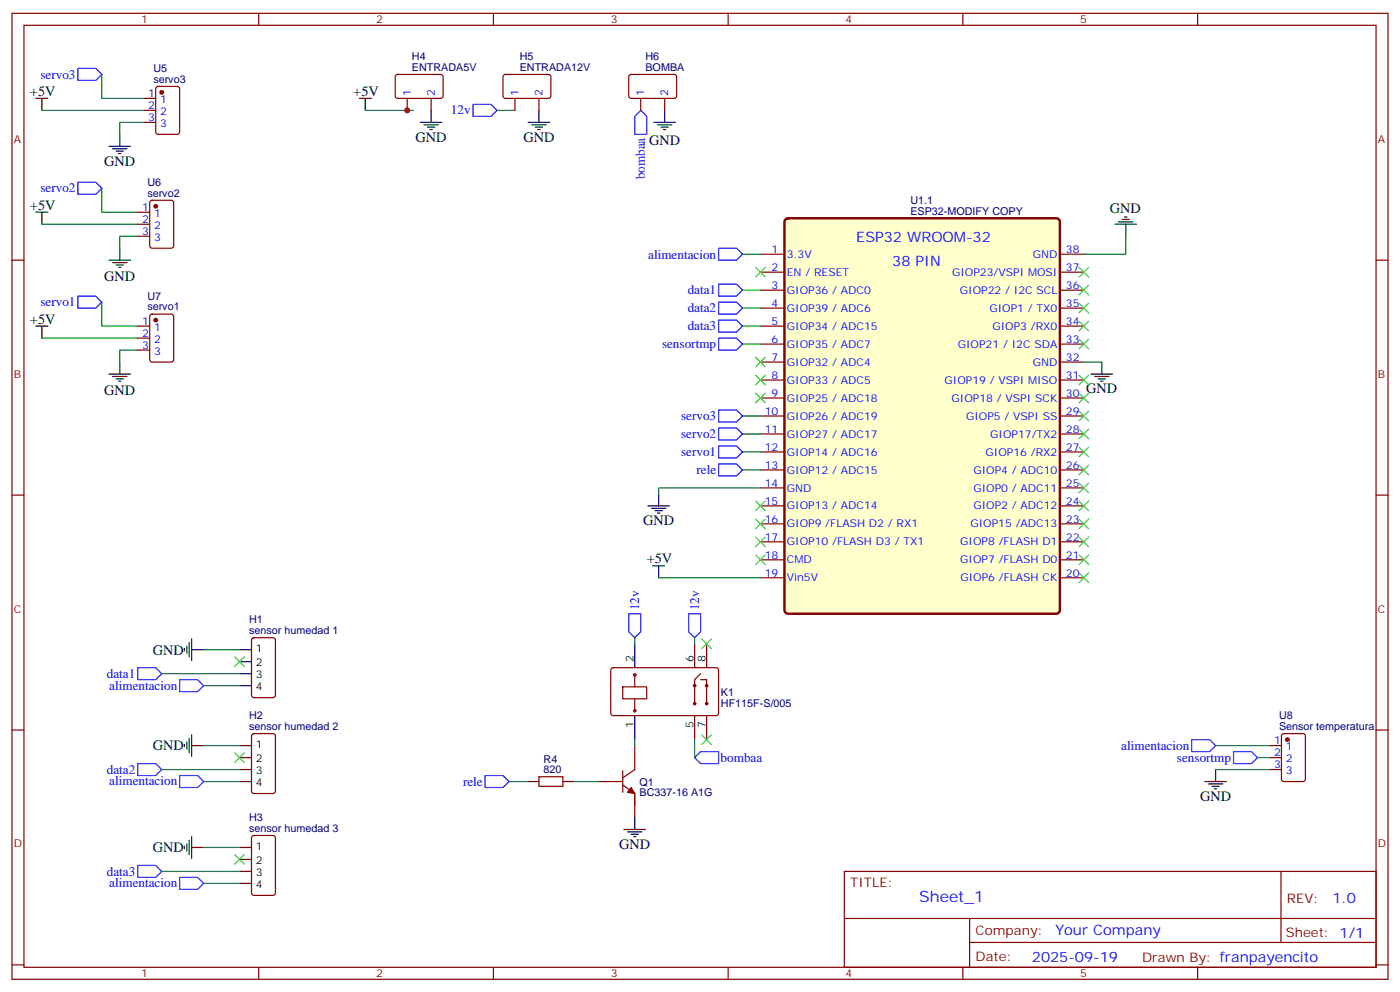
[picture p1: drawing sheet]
<svg xmlns="http://www.w3.org/2000/svg" width="412mm" height="292mm" viewBox="0 0 412 292" stroke-linecap="round" stroke-linejoin="round" font-family="sans-serif">
<g fill="none" stroke="#870000" stroke-width=".35">
<path d="M3.5 3.9h405.4v284.4h-405.4zM7.1 7.4h398.2v277.3h-398.2zM76.2 3.9v3.5M145.3 3.9v3.5M214.5 3.9v3.5M283.6 3.9v3.5M352.8 3.9v3.5M3.5 76.6h3.6M405.3 76.6h3.6M3.5 145.7h3.6M405.3 145.7h3.6M3.5 214.9h3.6"/>
<path d="M405.3 214.9h3.6M248.7 256.5h156.6v28.2h-156.6zM377.3 256.5v20.9M248.7 270.4h156.5M285.6 277.4h119.6M285.6 270.4v14.1M3.5 284h3.6M76.2 284.7v3.6M145.3 284.7v3.6M214.5 284.7v3.6M283.6 284.7v3.6M352.8 284.7v3.6"/>
<path d="M405.3 284h3.6"/>
</g>
<path d="M231.3 64.7l.8-.5h79l.9 .5 .2 .6v114.3l-.5 .9-.6 .2h-79l-.8-.5-.2-.6v-114.3z" fill="#ffc" stroke="#870000" stroke-width=".71"/>
<g fill="none" stroke="#870000" stroke-width=".35">
<path d="M42.3 29h3.6M42.3 32.5h3.6M42.3 36h3.6M46.1 25.6l.5-.2h5.6l.7 .5v12.9l-.4 .7h-5.9l-.7-.4v-13zM116.7 22.1l.4-.2 13 .1 .4 .6v5.9l-.7 .5-13-.1-.4-.6v-5.7zM119.9 29v3.5M127 29v3.5M148.4 22.1l.5-.2 12.9 .1 .5 .6-.1 5.9-.6 .5-13-.1-.4-.6v-5.7zM151.7 29v3.5M158.7 29v3.5M185.4 22.1l.5-.2 13 .1 .4 .6v5.9l-.7 .5-13-.1-.4-.6v-5.7zM188.7 29v3.5"/>
<path d="M195.8 29v3.5M44.3 59.2l.5-.3h5.6l.7 .5 .1 13-.5 .6-5.9 .1-.6-.5-.1-12.9zM40.6 62.5h3.5M40.6 66h3.5M40.6 69.5h3.5M224 74.8h7.1M312.2 74.8h7.1M40.6 96h3.5M40.6 99.5h3.5M44.3 92.7l.5-.2h5.6l.7 .4 .1 13-.5 .6-5.9 .1-.6-.5-.1-12.9zM224 80.1h7.1M224 85.4h7.1"/>
<path d="M224 90.7h7.1M224 96h7.1M312.2 80.1h7.1M312.2 85.4h7.1M312.2 90.7h7.1M312.2 96h7.1M40.6 103h3.5M224 101.3h7.1M224 106.6h7.1M224 111.9h7.1M224 117.2h7.1M312.2 101.3h7.1"/>
<path d="M312.2 106.6h7.1M312.2 111.9h7.1M312.2 117.2h7.1M224 122.4h7.1M224 127.7h7.1M224 133h7.1M224 138.3h7.1M312.2 122.4h7.1M312.2 127.7h7.1M312.2 133h7.1M312.2 138.3h7.1M224 143.6h7.1"/>
<path d="M224 148.9h7.1M224 154.2h7.1M224 159.5h7.1M312.2 143.6h7.1M312.2 148.9h7.1M312.2 154.2h7.1M312.2 159.5h7.1M224 164.8h7.1M224 170.1h7.1M312.2 164.8h7.1M312.2 170.1h7.1M74.3 187.9l.5-.2h5.6l.7 .4v16.5l-.4 .7-5.9 .1-.7-.5v-16.5z"/>
<path d="M180.2 196.7l.4-.2 30.6 .1 .5 .6-.1 13-.6 .4h-30.7l-.4-.7v-12.7zM187 198.6v3.6M206.4 198.3l-1.8 1.8v7M74.3 216.1l.5-.2h5.6l.7 .5v16.5l-.4 .6-5.9 .1-.7-.5v-16.5zM183.4 202.2h7.1v3.5h-7.1zM187 219.5v7l-3.6 2.5M187 205.7v3.5M206.4 200.1h1.7v7M373.9 219.5h3.6M377.7 216.1l.5-.2h5.6l.7 .5v12.9l-.4 .7h-5.9l-.7-.4v-13zM158.7 228.6h7.1v2.9h-7.1zM176.4 230h7"/>
<path d="M183.4 231.1l3.6 2.5v3.5M183.4 226.9v6.3M187 233.6v7M373.9 223h3.6M373.9 226.5h3.6M74.3 246.1l.5-.2h5.6l.7 .5v16.5l-.4 .6-5.9 .1-.7-.5v-16.5z"/>
<circle cx="187" cy="198.6" r=".35"/>
<circle cx="187" cy="209.2" r=".35"/>
<circle cx="204.6" cy="201.8" r=".35"/>
<circle cx="204.6" cy="207.1" r=".35"/>
<circle cx="208.1" cy="207.1" r=".35"/>
<circle cx="208.1" cy="201.8" r=".35"/>
</g>
<g fill="none" stroke="#000" stroke-width=".35">
<path d="M10.6 29h3.5M12.3 29v3.5M35.3 39.5v3.6M105.8 29h3.6M107.6 29v3.5M123.8 36h6.4M124.9 36.7h4.2M125.9 37.4h2.2M126.6 38.1h.8M127 32.5v3.5M155.6 36h6.3M156.6 36.7h4.3"/>
<path d="M157.7 37.4h2.1M158.4 38.1h.7M158.7 32.5v3.5M192.6 36h6.4M193.7 36.7h4.2M194.7 37.4h2.1M195.4 38.1h.7M195.8 32.5v3.5M32.1 43.1h6.4M33.2 43.8h4.2M34.2 44.5h2.1M34.9 45.2h.7"/>
<path d="M10.6 62.5h3.5M12.3 62.5v3.5M32.1 76.6h6.4M33.2 77.3h4.2M34.2 78h2.1M34.9 78.7h.7M35.3 73.1v3.5M328.4 66h6.4M329.5 65.3h4.2M330.6 64.6h2.1M331.3 63.9h.7M331.6 66v3.5"/>
<path d="M10.6 96h3.5M12.3 96v3.5M32.1 110.1h6.4M33.2 110.8h4.2M34.2 111.5h2.1M34.9 112.2h.7M35.3 106.6v3.5M321.4 110.1h6.3M322.4 110.8h4.3M323.5 111.5h2.1M324.2 112.2h.7M324.6 106.6v3.5"/>
<path d="M190.9 148.9h6.3M191.9 149.6h4.2M193 150.3h2.1M193.7 151h.7M194 145.4v3.5M192.3 166.5h3.5M194 166.5v3.6M54.3 190.9v.7M55 190.2v2.1M55.7 189.1v4.3M56.4 191.2h3.6M56.4 188.1v6.3"/>
<path d="M70.6 191.2h3.5M70.6 194.8h3.5M70.6 198.3h3.5M187 189.5v7M204.6 189.5v7M208.1 189.5v7M54.3 219.1v.7M55 218.4v2.1M55.7 217.3v4.3M56.4 219.5h3.6M56.4 216.3v6.3M70.6 201.8h3.5"/>
<path d="M70.6 219.5h3.5M187 210.6v7.1M204.6 210.6v7.1M208.1 210.6v7.1M70.6 223h3.5M70.6 226.5h3.5M70.6 230h3.5M155.2 230h3.5M165.8 230h3.5M354.9 230h6.3M356 230.8h4.2M357 231.5h2.1"/>
<path d="M357.7 232.2h.7M358.1 226.5v3.5M54.3 249.1v.7M55 248.4v2.1M55.7 247.3v4.3M56.4 249.4h3.6M56.4 246.3v6.3M70.6 249.4h3.5M70.6 253h3.5M70.6 256.5h3.5M183.8 244.2h6.3M184.9 244.9h4.2"/>
<path d="M185.9 245.6h2.1M186.6 246.3h.7M187 240.6v3.6M70.6 260h3.5"/>
</g>
<g fill="none" stroke="#008700" stroke-width=".35">
<path d="M12.3 32.5h30M30 21.9v7.1h12.3M42.3 36h-7v3.5M107.6 32.5h14.1M146.4 32.5h5.3M30 55.4v7.1h10.6M12.3 66h28.3M40.6 69.5h-5.3v3.6M218.7 74.8h5.3M331.6 69.5v5.3h-12.3M12.3 99.5h28.3M30 88.9v7.1h10.6"/>
<path d="M218.7 85.4h5.3M218.7 90.7h5.3M218.7 96h5.3M40.6 103h-5.3v3.6M218.7 101.3h5.3M319.3 106.6h5.3M218.7 138.3h5.3M218.7 133h5.3M218.7 127.7h5.3M218.7 122.4h5.3M224 143.6h-30v1.8M194 170.1h30"/>
<path d="M47.6 198.3h23M60 191.2h10.6M187 187.7v1.8M204.6 187.7v1.8M60 219.5h10.6M60 201.8h10.6M187 217.7v1.8M204.6 217.7v5.3M358.1 219.5h15.8M47.6 226.5h23M60 230h10.6M149.9 230h5.3"/>
<path d="M169.3 230h7.1M358.1 226.5h15.8M370.4 223h3.5M47.6 256.5h23M60 249.4h10.6M60 260h10.6"/>
</g>
<g fill="none" stroke="#00f" stroke-width=".35">
<path d="M22.9 20.1h5.3l1.8 1.8-1.8 1.8h-5.3zM139.3 30.7h5.3l1.8 1.8-1.8 1.8h-5.3zM188.7 32.5l1.8 1.8v5.2h-3.5v-5.2zM22.9 53.7h5.3l1.8 1.7-1.8 1.8h-5.3zM211.7 73.1h5.3l1.7 1.7-1.7 1.8h-5.3zM22.9 87.2h5.3l1.8 1.7-1.8 1.8h-5.3zM211.7 83.6h5.3l1.7 1.8-1.7 1.8h-5.3zM211.7 88.9h5.3l1.7 1.8-1.7 1.8h-5.3zM211.7 94.2h5.3l1.7 1.8-1.7 1.8h-5.3zM211.7 99.5h5.3l1.7 1.8-1.7 1.7h-5.3zM211.7 131.3h5.3l1.7 1.7-1.7 1.8h-5.3zM211.7 126h5.3l1.7 1.7-1.7 1.8h-5.3z"/>
<path d="M211.7 120.7h5.3l1.7 1.7-1.7 1.8h-5.3zM211.7 136.6h5.3l1.7 1.7-1.7 1.8h-5.3zM40.6 196.5h5.3l1.7 1.8-1.7 1.8h-5.3zM185.2 180.7h3.5v5.2l-1.7 1.8-1.8-1.8zM202.8 180.7h3.6v5.2l-1.8 1.8-1.8-1.8zM52.9 200.1h5.3l1.8 1.7-1.8 1.8h-5.3zM351 217.7h5.3l1.8 1.8-1.8 1.7h-5.3zM40.6 224.8h5.3l1.7 1.7-1.7 1.8h-5.3zM52.9 228.3h5.3l1.8 1.7-1.8 1.8h-5.3zM142.9 228.3h5.3l1.7 1.7-1.7 1.8h-5.3zM204.6 223l1.8-1.8h5.3v3.6h-5.3zM363.4 221.2h5.3l1.7 1.8-1.7 1.8h-5.3z"/>
<path d="M40.6 254.7h5.3l1.7 1.8-1.7 1.8h-5.3zM52.9 258.3h5.3l1.8 1.7-1.8 1.8h-5.3z"/>
</g>
<g fill="#870000" stroke="#870000" stroke-width=".35">
<path d="M185.9 231.8l1.1 1.8-2.1-.4z"/>
<circle cx="47.6" cy="27.2" r=".53"/>
<circle cx="45.9" cy="60.7" r=".53"/>
<circle cx="45.9" cy="94.2" r=".53"/>
<circle cx="379.2" cy="217.7" r=".53"/>
</g>
<g fill="none" stroke="#3c3" stroke-width=".35">
<path d="M222.6 78.7l2.8 2.8M225.4 78.7l-2.8 2.8M317.9 78.7l2.8 2.8M320.7 78.7l-2.8 2.8M317.9 84l2.8 2.8M317.9 89.3l2.8 2.8M317.9 94.6l2.8 2.8M317.9 99.9l2.8 2.8M320.7 84l-2.8 2.8M320.7 89.3l-2.8 2.8M320.7 94.6l-2.8 2.8M320.7 99.9l-2.8 2.8"/>
<path d="M222.6 115.7l2.8 2.9M222.6 110.5l2.8 2.8M222.6 105.2l2.8 2.8M225.4 115.7l-2.8 2.9M225.4 110.5l-2.8 2.8M225.4 105.2l-2.8 2.8M317.9 110.5l2.8 2.8M317.9 115.7l2.8 2.9M320.7 110.5l-2.8 2.8M320.7 115.7l-2.8 2.9M317.9 121l2.8 2.9M317.9 126.3l2.8 2.9"/>
<path d="M317.9 131.6l2.8 2.8M317.9 136.9l2.8 2.8M320.7 121l-2.8 2.9M320.7 126.3l-2.8 2.9M320.7 131.6l-2.8 2.8M320.7 136.9l-2.8 2.8M222.6 158.1l2.8 2.8M222.6 152.8l2.8 2.8M222.6 147.5l2.8 2.8M225.4 158.1l-2.8 2.8M225.4 152.8l-2.8 2.8M225.4 147.5l-2.8 2.8"/>
<path d="M317.9 142.2l2.8 2.8M317.9 147.5l2.8 2.8M317.9 152.8l2.8 2.8M317.9 158.1l2.8 2.8M320.7 142.2l-2.8 2.8M320.7 147.5l-2.8 2.8M320.7 152.8l-2.8 2.8M320.7 158.1l-2.8 2.8M222.6 163.4l2.8 2.8M225.4 163.4l-2.8 2.8M317.9 163.4l2.8 2.8M317.9 168.7l2.8 2.8"/>
<path d="M320.7 163.4l-2.8 2.8M320.7 168.7l-2.8 2.8M69.1 193.4l2.9 2.8M72 193.4l-2.9 2.8M206.7 188.1l2.8 2.8M209.5 188.1l-2.8 2.8M206.7 216.3l2.8 2.8M209.5 216.3l-2.8 2.8M69.1 221.6l2.9 2.8M72 221.6l-2.9 2.8M69.1 251.6l2.9 2.8M72 251.6l-2.9 2.8"/>
</g>
<circle cx="119.9" cy="32.5" r=".88" fill="#c00"/>
<text font-size="4.6" fill="#00f" x="270.8" y="265.5">Sheet_1</text>
<g font-size="4.2">
<text x="8.8" y="28.3">+5V</text>
<text x="104.1" y="28.3">+5V</text>
<text x="122.4" y="41.7">GND</text>
<text x="154.2" y="41.7">GND</text>
<text x="191.2" y="42.8">GND</text>
<text x="30.7" y="48.7">GND</text>
<text x="8.8" y="61.8">+5V</text>
<text x="326.9" y="62.8">GND</text>
<text x="30.7" y="82.7">GND</text>
<text x="8.8" y="95.3">+5V</text>
<text x="30.7" y="116.2">GND</text>
<text x="320" y="115.7">GND</text>
<text x="189.4" y="154.6">GND</text>
<text x="190.5" y="165.8">+5V</text>
<text x="45" y="192.7">GND</text>
<text x="45" y="220.9">GND</text>
<text x="353.5" y="235.7">GND</text>
<text x="45" y="250.9">GND</text>
<text x="182.4" y="249.8">GND</text>
</g>
<g font-size="4.2" fill="#00f">
<text x="252.2" y="71.3">ESP32 WROOM-32</text>
<text x="262.8" y="78.4">38 PIN</text>
<text x="392.5" y="265.8">1.0</text>
<text x="310.9" y="275.3">Your Company</text>
<text x="304" y="283.1">2025-09-19</text>
</g>
<g font-size="3.9" fill="#00f">
<text x="11.9" y="23.1">servo3</text>
<text x="132.8" y="33.7">12v</text>
<text x="189.9" y="52.8" transform="rotate(-90 189.9 52.8)">bombaa</text>
<text x="11.9" y="56.6">servo2</text>
<text x="190.9" y="76.1">alimentacion</text>
<text x="202.6" y="86.7">data1</text>
<text x="11.9" y="90.1">servo1</text>
<text x="202.6" y="92">data2</text>
<text x="202.6" y="97.2">data3</text>
<text x="195" y="102.5">sensortmp</text>
<text x="200.6" y="123.7">servo3</text>
<text x="200.6" y="129">servo2</text>
<text x="200.6" y="134.3">servo1</text>
<text x="205.2" y="139.6">rele</text>
<text x="188.3" y="179.7" transform="rotate(-90 188.3 179.7)">12v</text>
<text x="205.9" y="179.7" transform="rotate(-90 205.9 179.7)">12v</text>
<text x="31.5" y="199.5">data1</text>
<text x="32.2" y="203.1">alimentacion</text>
<text x="330.3" y="220.6">alimentacion</text>
<text x="31.5" y="227.7">data2</text>
<text x="212.3" y="224.3">bombaa</text>
<text x="346.7" y="224.2">sensortmp</text>
<text x="32.2" y="231.2">alimentacion</text>
<text x="136.4" y="231.3">rele</text>
<text x="31.5" y="257.7">data3</text>
<text x="32.2" y="261.2">alimentacion</text>
</g>
<g font-size="3.9" fill="#800">
<text x="250.5" y="261.1">TITLE:</text>
<text x="379.1" y="265.8">REV:</text>
<text x="287.4" y="275.3">Company:</text>
<text x="378.7" y="275.9">Sheet: 1/1</text>
<text x="287.4" y="283">Date:</text>
<text x="336.4" y="283.1">Drawn By: franpayencito</text>
</g>
<g font-size="3.2" fill="#800">
<text x="41.6" y="6.9">1</text>
<text x="110.8" y="6.9">2</text>
<text x="179.9" y="6.9">3</text>
<text x="249.1" y="6.9">4</text>
<text x="318.2" y="6.9">5</text>
<text x="4.1" y="42">A</text>
<text x="405.9" y="42">A</text>
<text x="4.1" y="111.2">B</text>
<text x="405.9" y="111.2">B</text>
<text x="4.1" y="180.3">C</text>
<text x="405.9" y="180.3">C</text>
<text x="4.1" y="249.4">D</text>
<text x="405.9" y="249.4">D</text>
<text x="41.6" y="287.7">1</text>
<text x="110.8" y="287.7">2</text>
<text x="179.9" y="287.7">3</text>
<text x="249.1" y="287.7">4</text>
<text x="318.2" y="287.7">5</text>
</g>
<g font-size="3.2" fill="#000080">
<text x="121.3" y="17.6">H4</text>
<text x="153.1" y="17.6">H5</text>
<text x="190.1" y="17.6">H6</text>
<text x="45.2" y="21.3">U5</text>
<text x="121.3" y="20.8">ENTRADA5V</text>
<text x="153.1" y="20.8">ENTRADA12V</text>
<text x="190.1" y="20.8">BOMBA</text>
<text x="45.2" y="24.3">servo3</text>
<text x="43.4" y="57.8">servo2</text>
<text x="43.4" y="54.8">U6</text>
<text x="268.2" y="63.2">ESP32-MODIFY COPY</text>
<text x="268.2" y="60.1">U1.1</text>
<text x="43.4" y="88.3">U7</text>
<text x="43.4" y="91.4">servo1</text>
<text x="73.4" y="183.5">H1</text>
<text x="73.4" y="186.7">sensor humedad 1</text>
<text x="212.4" y="208">HF115F-S/005</text>
<text x="212.4" y="204.9">K1</text>
<text x="73.4" y="214.9">sensor humedad 2</text>
<text x="73.4" y="211.7">H2</text>
<text x="376.8" y="214.8">Sensor temperatura</text>
<text x="376.8" y="211.8">U8</text>
<text x="160.1" y="227.6">820</text>
<text x="160.1" y="224.6">R4</text>
<text x="188.4" y="231.2">Q1</text>
<text x="188.4" y="234.2">BC337-16 A1G</text>
<text x="73.4" y="244.9">sensor humedad 3</text>
<text x="73.4" y="241.7">H3</text>
</g>
<g font-size="3.2" fill="#00f">
<text x="43.7" y="28.6">1</text>
<text x="121" y="28.3" transform="rotate(-90 121 28.3)">1</text>
<text x="128.1" y="28.3" transform="rotate(-90 128.1 28.3)">2</text>
<text x="152.8" y="28.3" transform="rotate(-90 152.8 28.3)">1</text>
<text x="159.8" y="28.3" transform="rotate(-90 159.8 28.3)">2</text>
<text x="189.8" y="28.3" transform="rotate(-90 189.8 28.3)">1</text>
<text x="196.8" y="28.3" transform="rotate(-90 196.8 28.3)">2</text>
<text x="43.7" y="32.1">2</text>
<text x="43.7" y="35.7">3</text>
<text x="47.2" y="30.4">1</text>
<text x="47.2" y="33.9">2</text>
<text x="47.2" y="37.4">3</text>
<text x="41.9" y="62.1">1</text>
<text x="41.9" y="65.7">2</text>
<text x="45.4" y="63.9">1</text>
<text x="41.9" y="69.2">3</text>
<text x="45.4" y="67.4">2</text>
<text x="45.4" y="70.9">3</text>
<text x="227.3" y="74.5">1</text>
<text x="231.8" y="75.9">3.3V</text>
<text x="304.2" y="75.9">GND</text>
<text x="314" y="74.5">38</text>
<text x="227.3" y="79.8">2</text>
<text x="231.8" y="81.2">EN / RESET</text>
<text x="280.4" y="81.2">GIOP23/VSPI MOSI</text>
<text x="314" y="79.8">37</text>
<text x="227.3" y="85.1">3</text>
<text x="231.8" y="86.5">GIOP36 / ADC0</text>
<text x="282.8" y="86.5">GIOP22 / I2C SCL</text>
<text x="314" y="85.1">36</text>
<text x="41.9" y="95.6">1</text>
<text x="227.3" y="90.3">4</text>
<text x="227.3" y="95.6">5</text>
<text x="231.8" y="91.8">GIOP39 / ADC6</text>
<text x="291.5" y="91.8">GIOP1 / TX0</text>
<text x="314" y="95.6">34</text>
<text x="314" y="90.3">35</text>
<text x="41.9" y="99.2">2</text>
<text x="45.4" y="97.4">1</text>
<text x="45.4" y="100.9">2</text>
<text x="227.3" y="100.9">6</text>
<text x="231.8" y="97">GIOP34 / ADC15</text>
<text x="292.3" y="97">GIOP3 /RX0</text>
<text x="314" y="100.9">33</text>
<text x="41.9" y="102.7">3</text>
<text x="45.4" y="104.5">3</text>
<text x="227.3" y="106.2">7</text>
<text x="231.8" y="102.3">GIOP35 / ADC7</text>
<text x="231.8" y="107.6">GIOP32 / ADC4</text>
<text x="282.1" y="102.3">GIOP21 / I2C SDA</text>
<text x="304.2" y="107.6">GND</text>
<text x="314" y="106.2">32</text>
<text x="227.3" y="111.5">8</text>
<text x="231.8" y="112.9">GIOP33 / ADC5</text>
<text x="278.2" y="112.9">GIOP19 / VSPI MISO</text>
<text x="314" y="111.5">31</text>
<text x="227.3" y="116.8">9</text>
<text x="231.8" y="118.2">GIOP25 / ADC18</text>
<text x="280.3" y="118.2">GIOP18 / VSPI SCK</text>
<text x="314" y="116.8">30</text>
<text x="225.3" y="122.1">10</text>
<text x="231.8" y="123.5">GIOP26 / ADC19</text>
<text x="284.6" y="123.5">GIOP5 / VSPI SS</text>
<text x="314" y="122.1">29</text>
<text x="225.3" y="127.4">11</text>
<text x="231.8" y="128.8">GIOP27 / ADC17</text>
<text x="291.7" y="128.8">GIOP17/TX2</text>
<text x="314" y="127.4">28</text>
<text x="225.3" y="132.7">12</text>
<text x="225.3" y="138">13</text>
<text x="231.8" y="134.1">GIOP14 / ADC16</text>
<text x="290.3" y="134.1">GIOP16 /RX2</text>
<text x="314" y="138">26</text>
<text x="314" y="132.7">27</text>
<text x="225.3" y="143.3">14</text>
<text x="231.8" y="139.4">GIOP12 / ADC15</text>
<text x="286.7" y="139.4">GIOP4 / ADC10</text>
<text x="314" y="143.3">25</text>
<text x="225.3" y="148.6">15</text>
<text x="231.8" y="144.7">GND</text>
<text x="231.8" y="150">GIOP13 / ADC14</text>
<text x="286.7" y="150">GIOP2 / ADC12</text>
<text x="286.7" y="144.7">GIOP0 / ADC11</text>
<text x="314" y="148.6">24</text>
<text x="225.3" y="153.8">16</text>
<text x="231.8" y="155.3">GIOP9 /FLASH D2 / RX1</text>
<text x="285.8" y="155.3">GIOP15 /ADC13</text>
<text x="314" y="153.8">23</text>
<text x="225.3" y="159.1">17</text>
<text x="231.8" y="160.5">GIOP10 /FLASH D3 / TX1</text>
<text x="282.8" y="160.5">GIOP8 /FLASH D1</text>
<text x="314" y="159.1">22</text>
<text x="225.3" y="164.4">18</text>
<text x="231.8" y="165.8">CMD</text>
<text x="282.8" y="165.8">GIOP7 /FLASH D0</text>
<text x="314" y="164.4">21</text>
<text x="225.3" y="169.7">19</text>
<text x="231.8" y="171.1">Vin5V</text>
<text x="282.9" y="171.1">GIOP6 /FLASH CK</text>
<text x="314" y="169.7">20</text>
<text x="375.3" y="219.1">1</text>
<text x="378.8" y="220.9">1</text>
<text x="375.3" y="222.6">2</text>
<text x="375.3" y="226.2">3</text>
<text x="378.8" y="224.4">2</text>
<text x="378.8" y="227.9">3</text>
</g>
<g font-size="3.2">
<text x="75.4" y="191.9">1</text>
<text x="75.4" y="196.2">2</text>
<text x="186.6" y="194.8" transform="rotate(-90 186.6 194.8)">2</text>
<text x="204.3" y="194.8" transform="rotate(-90 204.3 194.8)">6</text>
<text x="207.8" y="194.8" transform="rotate(-90 207.8 194.8)">8</text>
<text x="75.4" y="199.7">3</text>
<text x="75.4" y="203.2">4</text>
<text x="186.6" y="214.4" transform="rotate(-90 186.6 214.4)">1</text>
<text x="204.3" y="214.4" transform="rotate(-90 204.3 214.4)">5</text>
<text x="207.8" y="214.4" transform="rotate(-90 207.8 214.4)">7</text>
<text x="75.4" y="220.2">1</text>
<text x="75.4" y="224.4">2</text>
<text x="75.4" y="227.9">3</text>
<text x="75.4" y="231.5">4</text>
<text x="75.4" y="250.2">1</text>
<text x="75.4" y="254.4">2</text>
<text x="75.4" y="257.9">3</text>
<text x="75.4" y="261.4">4</text>
</g>
</svg>
